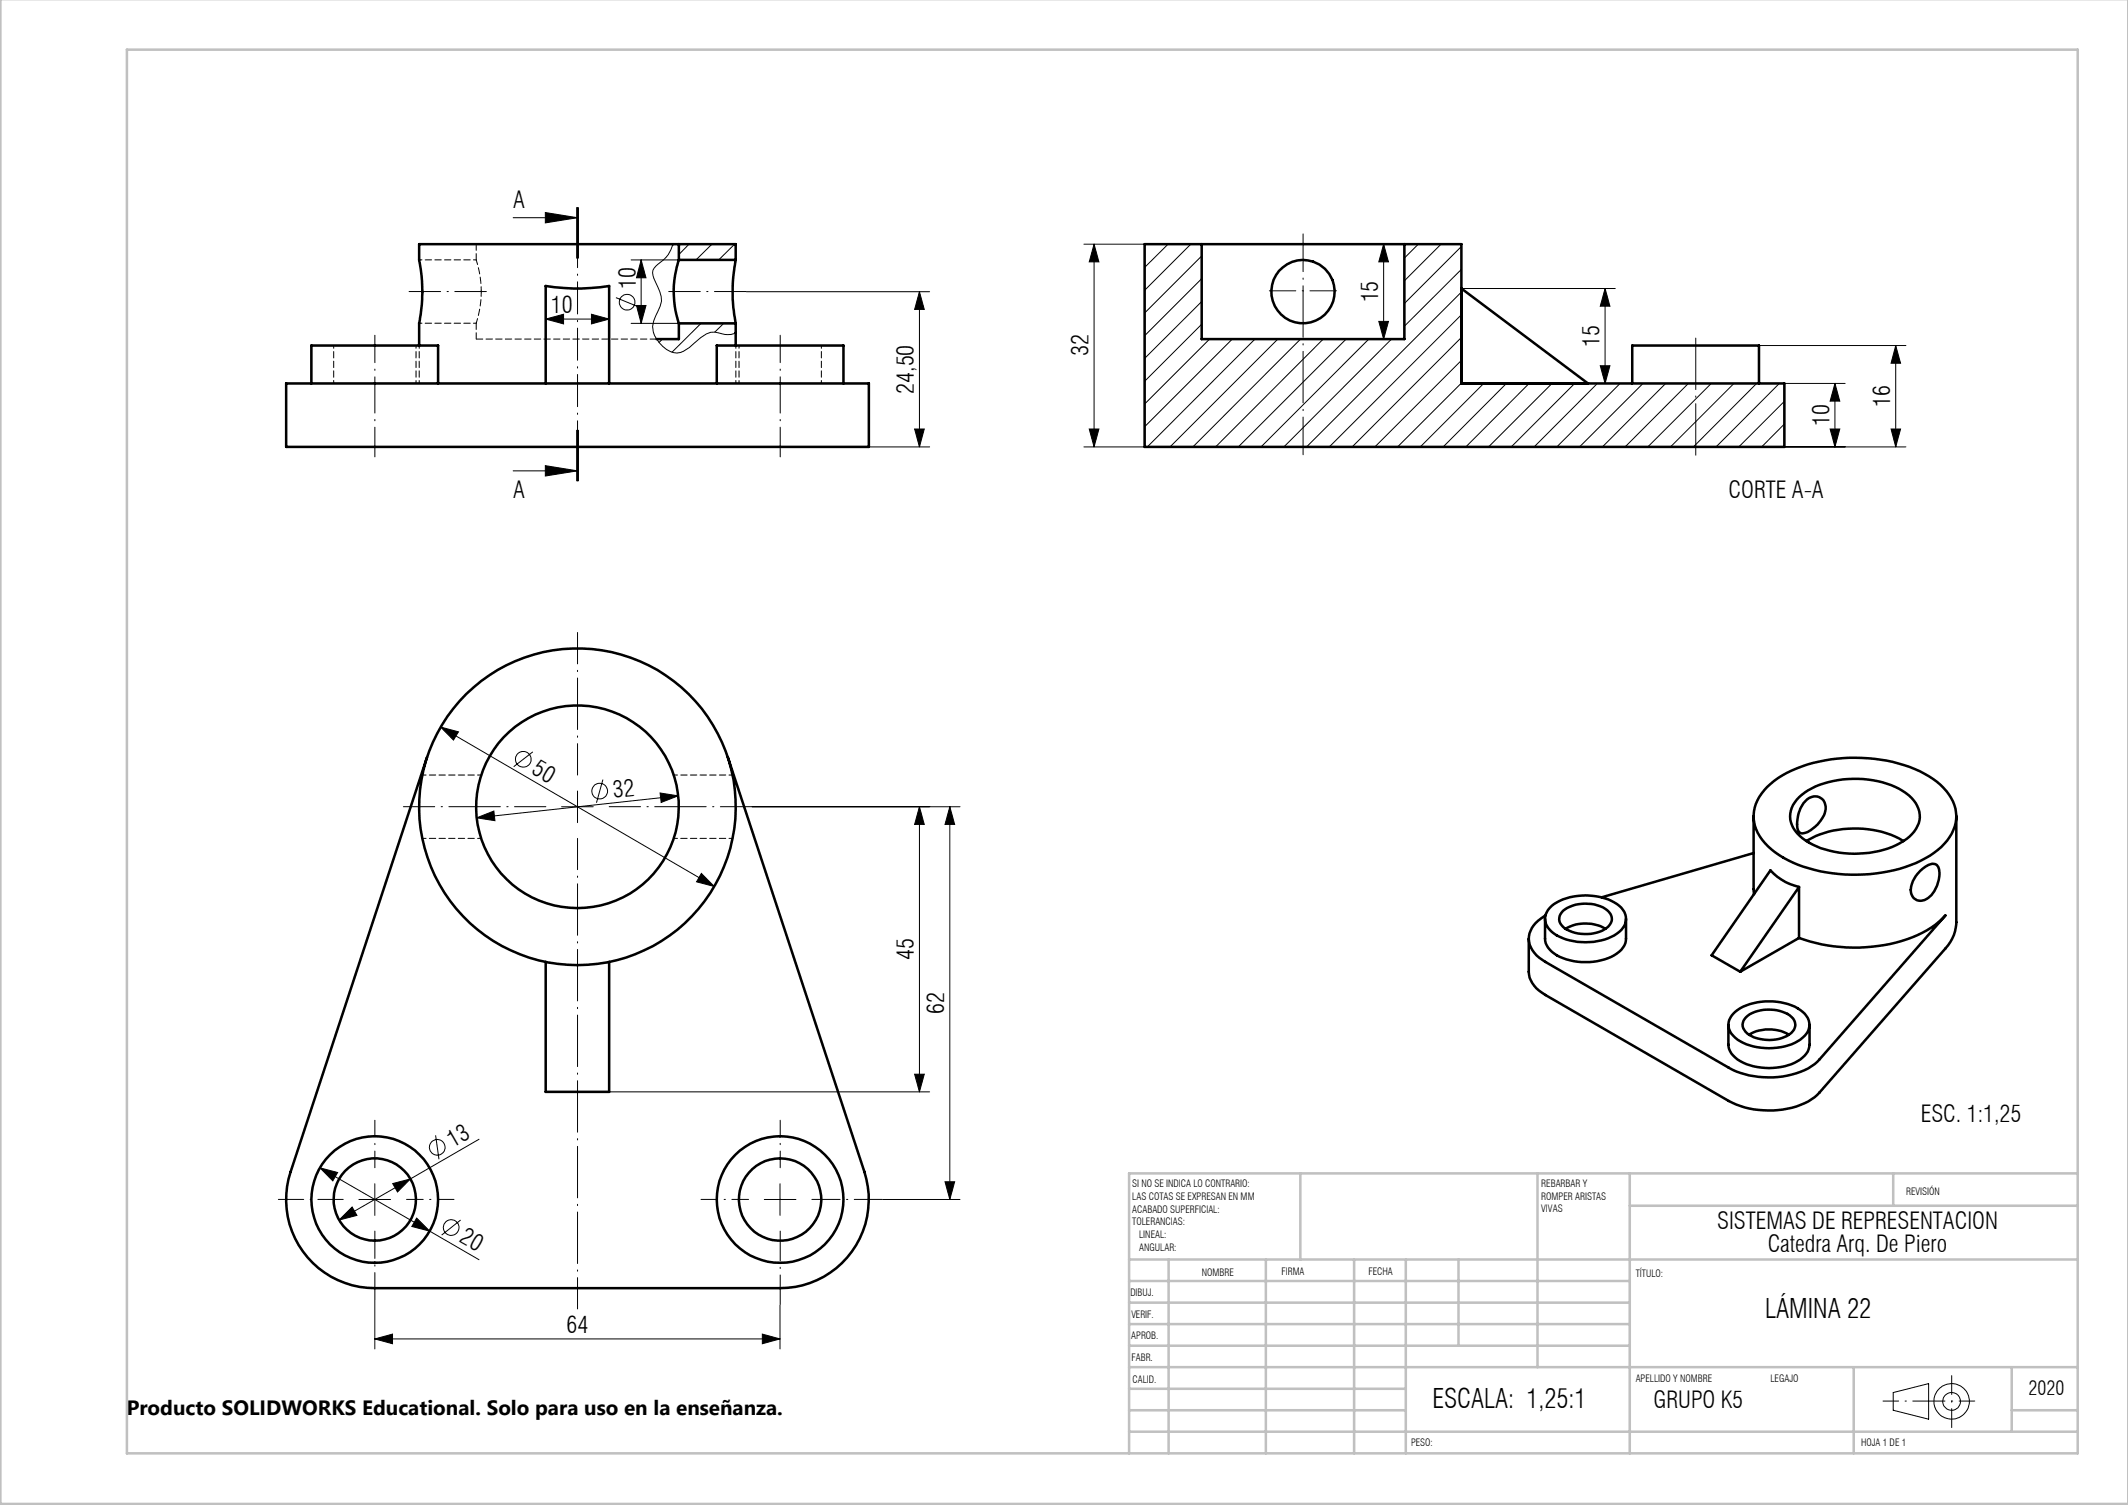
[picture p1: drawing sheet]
<svg xmlns="http://www.w3.org/2000/svg" width="420mm" height="297mm" viewBox="0 0 420 297" stroke-linecap="round" stroke-linejoin="round" font-family="sans-serif">
<g fill="none" stroke="#000" stroke-width=".2">
<path d="M101.3 43h12.7M107.6 41.9l6.4 1.1-6.4 1zM113.8 41v10M114 41v10M114.2 41v10M121.6 58.7l4.4 1.8M124.6 51.3h9.3M126.5 51.3v12.5M126.5 51.3l1 3.5h-1.9zM132.8 48.2a7.5 7.5 0 0 1-3.4 4.3 2.18 2.18 0 0 0-.1 3 8.8 8.8 0 0 1 1.3 3.9l-.3 1.1a14.3 14.3 0 0 0-1.5 3.9 5.8 5.8 0 0 0 4.8 5.3 5.4 5.4 0 0 0 3.5-2l1.2-1.1a3.6 3.6 0 0 1 4.2-.7 3.5 3.5 0 0 0 2.7-.2M136 48.2l-2 2M140.5 48.2l-3.1 3.1"/>
<path d="M145 48.2l-3.1 3.1M147.3 57.6h36.2M181.5 57.6v30.6M181.5 57.6l.9 3.5h-1.9zM213.9 48.2h11.9M215.9 48.2v40M215.9 48.2l1 3.5h-1.9zM226 48.2l-.1 .1M230.5 48.2l-4.6 4.6M235 48.2l-9.1 9.1M237.2 50.5l-11.3 11.3M237.2 55l-11.3 11.2"/>
<path d="M237.2 59.5l-11.3 11.2M273.1 48.2v18.7M273.1 48.2l.9 3.5h-1.9zM279.9 48.2l-2.7 2.7M284.4 48.2l-7.2 7.2M288.4 48.6l-11.2 11.3M288.4 53.2l-11.2 11.2M288.4 57.6l-30.5 30.6M288.5 56.9h30.3M316.8 56.9l.9 3.5h-1.9zM316.8 56.9v18.8M107.7 63l3.5-1v1.9z"/>
<path d="M107.7 63h12.5M116.7 62l3.5 1-3.5 .9zM124.6 63.8h9.3M125.6 60.3h1.9l-1 3.5zM130.7 66.9l-.6 .7M138.4 63.8l-5.8 5.7M142.8 63.8l-1.7 1.7M237.2 64l-11.3 11.2M238.7 66.9l-12.8 12.8M243.2 66.9l-17.3 17.3M247.7 66.9l-21.3 21.3M252.2 66.9l-21.3 21.3"/>
<path d="M256.7 66.9l-21.3 21.3M261.2 66.9l-21.3 21.3M265.7 66.9l-21.3 21.3M270.2 66.9l-21.3 21.3M272.1 63.4h1.9l-.9 3.5zM274.6 66.9l-21.2 21.3M288.4 62.1l-26 26.1M288.4 66.6l-21.5 21.6M288.4 71.1l-17 17.1M288.4 75.6l-12.6 12.6M292.8 75.7l-12.5 12.5M297.3 75.7l-12.5 12.5"/>
<path d="M301.8 75.7l-12.5 12.5M306.3 75.7l-12.5 12.5M310.8 75.7l-12.5 12.5M315.3 75.7l-12.5 12.5M315.8 72.2h1.9l-.9 3.5zM319.8 75.7l-12.5 12.5M324.3 75.7l-12.6 12.5M328.8 75.7l-12.5 12.5M333.2 75.7l-12.5 12.5M337.7 75.7l-12.5 12.5M342.2 75.7l-12.5 12.5M346.7 75.7l-12.5 12.5"/>
<path d="M347.3 68.2h28.9M351.2 75.7l-12.5 12.5M352.2 79.2l-9 9M352.3 75.7h11.9M362.2 75.7v12.5M362.2 75.7l.9 3.5h-1.9zM374.2 68.2v20M374.2 68.2l.9 3.5h-1.9zM101.3 92.9h12.7M107.6 91.9l6.4 1-6.4 1zM113.8 84.9v10M114 84.9v10"/>
<path d="M114.2 84.9v10zM154.1 88.2h29.4M180.5 84.7h1.9l-.9 3.5zM213.9 88.2h11.9M215 84.7h1.9l-1 3.5zM352.2 83.7l-4.5 4.5M352.3 88.2h23.9M361.2 84.7h1.9l-.9 3.5zM373.2 84.7h1.9l-.9 3.5zM87 143.5l54 31.4M87 143.5l3.5 .9-1 1.6zM105.2 148.4l-3.8 2.9"/>
<path d="M110.8 159.2h6.3M114 156.1v6.2M119 153.8l-1.3 4.6M130.3 156.5l3.5 .6-3.3 1.3zM133.8 157.1l-39.7 4.3M148.4 159.2h41.1M181.5 159.2v56.3M181.5 159.2l.9 3.5h-1.9zM187.5 159.2v77.5M187.5 159.2l.9 3.5h-1.9zM94.1 161.4l3.4-1.3 .2 1.9zM138.4 172.4l2.6 2.5-3.5-.9z"/>
<path d="M120.3 215.5h63.2M180.5 212h1.9l-.9 3.5zM63.1 230.5l31.4 18.1M63.1 230.5l3.5 .9-.9 1.6zM70.8 236.7h6.3M74 233.6v6.3M77.5 233.6l3.5-.9-2.5 2.5zM81 232.7l-14.1 8.1M86 224l.6 4.8M94.5 224.8l-13.5 7.9M150.8 236.7h6.3M154 233.6v6.3"/>
<path d="M174.3 236.7h15.2M186.5 233.2h1.9l-.9 3.5zM66.9 240.8l2.6-2.6 .9 1.7zM74 256.6v9.6M82.2 240.4l2.6 2.6-3.5-1zM90.9 240.8l-3.7 2.9M154 257.6v8.6M74 264.2l3.5-.9v1.9zM74 264.2h80M150.5 263.3l3.5 .9-3.5 1zM373.7 274.8l6.9-1.8v7.1l-6.9-1.8z"/>
<circle cx="123.8" cy="59.6" r="1.54"/>
<circle cx="103.3" cy="149.9" r="1.55"/>
<circle cx="118.4" cy="156.1" r="1.56"/>
<circle cx="86.3" cy="226.4" r="1.55"/>
<circle cx="89.1" cy="242.2" r="1.54"/>
<circle cx="385.2" cy="276.6" r="1.75"/>
<circle cx="385.2" cy="276.5" r="3.5"/>
</g>
<path d="M371.6 276.5h18.2" fill="none" stroke="#000" stroke-width=".2" stroke-dasharray="6.3 1.3 .3 1.3" stroke-dashoffset="3.3"/>
<path d="M385.2 271.5v10.2" fill="none" stroke="#000" stroke-width=".2" stroke-dasharray="6.3 1.3 .3 1.3" stroke-dashoffset="2.6"/>
<g fill="none" stroke="#c0c0c0" stroke-width=".5">
<path d="M.1 -.1v296.9h419.9M25 9.8h385.1v277h-385.1zM256.6 231.6v17M303.5 231.6v38.2M321.7 231.6v55.2M321.7 237.9h88.4M373.7 231.6v6.3M410.1 231.6h-187.3v55.2M222.8 248.6h187.3M222.8 257.1h98.9M222.8 252.8h98.9M230.6 248.6v38.2"/>
<path d="M249.8 248.6v38.2M267.3 248.6v38.2M277.5 248.6v38.2M287.9 248.6v17M222.8 265.6h98.9M222.8 261.3h98.9M222.8 278.3h54.7M222.8 274.1h54.7M222.8 269.8h187.3M365.9 269.8v17M397.1 278.3h13M397.1 269.8v12.7"/>
<path d="M222.8 282.5h187.3"/>
</g>
<path d="M107.7 159.2h-28.1M114 152.9v-28.1M120.2 159.2h28.2M114 165.4v92.9" fill="none" stroke="#000" stroke-width=".2" stroke-dasharray="10.2 1.3 .3 1.3" stroke-dashoffset="4"/>
<path d="M74 230.4v-9.3M80.2 236.7h9.4M147.7 236.7h-9.3M154 230.4v-9.3" fill="none" stroke="#000" stroke-width=".2" stroke-dasharray="10.2 1.3 .3 1.3" stroke-dashoffset="6.9"/>
<path d="M67.7 236.7h-12.8" fill="none" stroke="#000" stroke-width=".2" stroke-dasharray="10.2 1.3 .3 1.3" stroke-dashoffset="5.2"/>
<path d="M74 66.2v9.5M154 66.2v9.5M74 242.9v13.6" fill="none" stroke="#000" stroke-width=".2" stroke-dasharray="10.2 1.3 .3 1.3" stroke-dashoffset="4.8"/>
<path d="M74 75.7v14.5M154 75.7v14.5M154 242.9v14.6" fill="none" stroke="#000" stroke-width=".2" stroke-dasharray="10.2 1.3 .3 1.3" stroke-dashoffset="4.3"/>
<path d="M160.2 236.7h14" fill="none" stroke="#000" stroke-width=".2" stroke-dasharray="10.2 1.3 .3 1.3" stroke-dashoffset="4.6"/>
<path d="M114 41v53.9" fill="none" stroke="#000" stroke-width=".2" stroke-dasharray="6.3 1.3 .3 1.3" stroke-dashoffset="3.6"/>
<path d="M96 57.5h-15.3M132 57.5h15.2" fill="none" stroke="#000" stroke-width=".2" stroke-dasharray="10.2 1.3 .3 1.3" stroke-dashoffset="3.9"/>
<path d="M334.7 66.2v24.2" fill="none" stroke="#000" stroke-width=".2" stroke-dasharray="10.2 1.3 .3 1.3" stroke-dashoffset="-.6"/>
<path d="M257.2 46.2v43.5" fill="none" stroke="#000" stroke-width=".2" stroke-dasharray="10.2 1.3 .3 1.3" stroke-dashoffset="2.7"/>
<path d="M250.5 57.4h13.3" fill="none" stroke="#000" stroke-width=".2" stroke-dasharray="10.2 1.3 .3 1.3" stroke-dashoffset="4.9"/>
<g fill="#000">
<path d="M107.6 41.9l6.4 1.1-6.4 1zM107.6 91.9l6.4 1-6.4 1z"/>
<path d="M126.5 51.3l1 3.5h-1.9zM125.6 60.3h1.9l-1 3.5zM181.5 57.6l.9 3.5h-1.9zM180.5 84.7h1.9l-.9 3.5z"/>
<path d="M116.7 62l3.5 1-3.5 .9zM107.7 63l3.5-1v1.9z"/>
<path d="M94.1 161.4l3.6 .6-.2-1.9zM130.3 156.5l.2 1.9 3.3-1.3z"/>
<path d="M138.4 172.4l-.9 1.6 3.5 .9zM87 143.5l2.5 2.5 1-1.6z"/>
<path d="M180.5 212h1.9l-.9 3.5zM181.5 159.2l.9 3.5h-1.9zM186.5 233.2h1.9l-.9 3.5zM187.5 159.2l.9 3.5h-1.9zM361.2 84.7h1.9l-.9 3.5zM362.2 75.7l.9 3.5h-1.9zM272.1 63.4h1.9l-.9 3.5zM273.1 48.2l.9 3.5h-1.9zM373.2 84.7h1.9l-.9 3.5zM374.2 68.2l.9 3.5h-1.9zM215 84.7h1.9l-1 3.5zM215.9 48.2l1 3.5h-1.9zM315.8 72.2h1.9l-.9 3.5zM316.8 56.9l.9 3.5h-1.9z"/>
<path d="M63.1 230.5l2.6 2.5 .9-1.6zM82.2 240.4l-.9 1.6 3.5 1z"/>
<path d="M66.9 240.8l3.5-.9-.9-1.7zM77.5 233.6l1 1.6 2.5-2.5z"/>
<path d="M74 264.2l3.5-.9v1.9zM150.5 263.3l3.5 .9-3.5 1z"/>
</g>
<g fill="none" stroke="#000" stroke-width=".5">
<path d="M132.8 48.2h-50.1v3.1a30.7 30.7 0 0 1 0 12.4v4.5M132.9 48.2h1.1M134 51.3a19.7 19.7 0 0 0 0 12.5M134 48.2h11.2v3.1M134 48.2v3.1M134 51.3h11.2M145.2 51.3a34 34 0 0 0-.4 9.9l.4 2.6M237.2 48.2h40M237.2 48.2h-11.3v40h126.3v-12.5h-63.8v-27.5h-11.2M237.2 48.2v18.7h40v-18.7M288.4 56.9l25 18.8M56.5 75.7h115v12.5h-115z"/>
<path d="M61.5 75.7v-7.5h25v7.5M107.7 75.7v-19.3l1.8 .3a39 39 0 0 0 10.7-.3v19.3M134 63.8v3.1h-4.4M134 63.8h11.2M141.5 75.7v-7.5h25v7.5M145.2 63.8v4.4M322.2 75.7v-7.5h25v7.5M84.3 149.4l-26.9 81.8a17.5 17.5 0 0 0 16.6 23h80a17.5 17.5 0 0 0 16.6-23l-26.9-81.8M348.8 155.3a22.3 22.3 0 0 1 12.6-5.4 31.4 31.4 0 0 1 18.4 2.8 10.7 10.7 0 0 1 6.2 7.6 8.4 8.4 0 0 1-3.6 7.4 26.7 26.7 0 0 1-17.1 4.9 27.1 27.1 0 0 1-15-4.4 9.1 9.1 0 0 1-4.2-7.4 8.4 8.4 0 0 1 2.7-5.5zM355.1 157.3a15.7 15.7 0 0 1 10.6-3.6 16.4 16.4 0 0 1 11.6 3.7 4.9 4.9 0 0 1-.4 7.7 18.2 18.2 0 0 1-14.8 3 11.9 11.9 0 0 1-8.2-4.7 4.8 4.8 0 0 1 1.2-6.1zM356.6 157.8a2.18 2.18 0 0 1 2.7-.4 2.18 2.18 0 0 1 1 2.5 6.4 6.4 0 0 1-4.5 4.6 1.1 1.1 0 0 1-1.1-1.3 6.7 6.7 0 0 1 1.9-5.4zM305.9 179.1a11.1 11.1 0 0 1 10.1-2 6.3 6.3 0 0 1 4.8 3.3 3.3 3.3 0 0 1-1.7 3.9 12 12 0 0 1-12.8-.4 3.1 3.1 0 0 1-.4-4.8z"/>
<path d="M308.5 179.7a7.7 7.7 0 0 1 8.7-.1 2.12 2.12 0 0 1-.5 3.8 7.8 7.8 0 0 1-8.2-.5 2 2 0 0 1 0-3.2zM346.1 161.1l.1 15.4M346.1 168.3l-30 8.8M355.1 175a10.9 10.9 0 0 1-5.7-3.2l-11.6 16.7 5.7 3.3M355.1 175v10.1M355.1 175l-11.6 16.8M356.5 166a19.8 19.8 0 0 1 19.2 0M378.9 172a3.4 3.4 0 0 1 3.1-1.5 2.4 2.4 0 0 1 .7 2.9l-.1 .6a4.9 4.9 0 0 1-3.3 3.7 2.08 2.08 0 0 1-2-3 6.5 6.5 0 0 1 1.6-2.7zM386.1 161.1v20.9a7.7 7.7 0 0 1-2.1 5.2l-24.9 28.4a13.5 13.5 0 0 1-10.1 3.5 16.2 16.2 0 0 1-7.8-1.8l-36.2-20.9a5.6 5.6 0 0 1-3.3-4.6v-6.6M107.7 189.8v25.7h12.5v-25.7M304.9 181.3v3.9a4.7 4.7 0 0 0 3.6 3.9 11.9 11.9 0 0 0 11.1-1.3l.4-.4a3.2 3.2 0 0 0 .9-2.2v-3.9M305 180.7a5.3 5.3 0 0 0-3.2 5.2 6 6 0 0 0 3.2 3.9l36.2 20.9a17.3 17.3 0 0 0 16.3-.3l1.6-1.3 24.9-28.4a20.6 20.6 0 0 1-12.1 5.8 33.4 33.4 0 0 1-16.8-1.4"/>
<path d="M309 183.3a7.8 7.8 0 0 1 7.9 0M355.1 185.1l-11.6 6.7M341.1 202.2v4a4.8 4.8 0 0 0 3.6 3.8 12.5 12.5 0 0 0 10.6-.9l.9-.8a3.2 3.2 0 0 0 1-2.1v-4M342.1 200.1a10.5 10.5 0 0 1 8.6-2.4 7.8 7.8 0 0 1 6.1 3.2 3.3 3.3 0 0 1-1.5 4.3 12.2 12.2 0 0 1-12.4 0 3.5 3.5 0 0 1-1.6-3.9zM344.6 200.8a7.5 7.5 0 0 1 9-.1 2.05 2.05 0 0 1-.5 3.4 7.8 7.8 0 0 1-8.3-.2 2.02 2.02 0 0 1-.2-3.1zM345.2 204.2a8.1 8.1 0 0 1 7.9 0"/>
<circle cx="257.2" cy="57.6" r="6.2"/>
<circle cx="114" cy="159.2" r="31.2"/>
<circle cx="114" cy="159.2" r="20"/>
<circle cx="74" cy="236.7" r="8.1"/>
<circle cx="74" cy="236.7" r="12.5"/>
<circle cx="154" cy="236.7" r="12.5"/>
<circle cx="154" cy="236.7" r="8.1"/>
</g>
<path d="M83.4 57.5v.2M94 48.2v3.1M95 57.6v-.2M132.9 48.2h-.1M94 66.9h35.6M94 63.8v3.1" fill="none" stroke="#000" stroke-width=".2" stroke-dasharray="1.3 .6"/>
<path d="M94 51.3l.3 1.2a20.5 20.5 0 0 1 .7 5M95 57.5l-.2 3-.8 3.3" fill="none" stroke="#000" stroke-width=".2" stroke-dasharray="1.3 .6" stroke-dashoffset=".3"/>
<path d="M94 51.3h-11.3M65.9 68.2v7.5M82.1 75.7v-7.5M82.7 68.2v7.5M82.7 63.8h11.3M145.2 75.7v-7.5M145.9 68.2v7.5M162.1 75.7v-7.5" fill="none" stroke="#000" stroke-width=".2" stroke-dasharray="1.3 .6" stroke-dashoffset=".7"/>
<path d="M95 152.9h-11.6M144.6 152.9h-11.6M83.4 165.4h11.6M133 165.4h11.6" fill="none" stroke="#000" stroke-width=".2" stroke-dasharray="1.3 .6" stroke-dashoffset=".5"/>
<g font-size="5.3">
<text x="348.4" y="260.1">LÁMINA 22</text>
<text x="282.7" y="277.9">ESCALA: 1,25:1</text>
</g>
<g font-size="4.6">
<text x="101.3" y="41.1">A</text>
<text x="125.5" y="57.1" transform="rotate(-90 125.5 57.1)">10</text>
<text x="272" y="59.7" transform="rotate(-90 272 59.7)">15</text>
<text x="108.7" y="61.8">10</text>
<text x="214.8" y="70.3" transform="rotate(-90 214.8 70.3)">32</text>
<text x="315.7" y="68.4" transform="rotate(-90 315.7 68.4)">15</text>
<text x="180.4" y="77.7" transform="rotate(-90 180.4 77.7)">24,50</text>
<text x="373.1" y="80.3" transform="rotate(-90 373.1 80.3)">16</text>
<text x="361.1" y="84.1" transform="rotate(-90 361.1 84.1)">10</text>
<text x="101.3" y="98.2">A</text>
<text x="341.2" y="98.2">CORTE A-A</text>
<text x="104.7" y="152.6" transform="rotate(30 104.7 152.6)">50</text>
<text x="121.1" y="157.5" transform="rotate(-6 121.1 157.5)">32</text>
<text x="180.4" y="189.5" transform="rotate(-90 180.4 189.5)">45</text>
<text x="186.4" y="200.1" transform="rotate(-90 186.4 200.1)">62</text>
<text x="379.1" y="221.5">ESC. 1:1,25</text>
<text x="89.4" y="226.6" transform="rotate(-30 89.4 226.6)">13</text>
<text x="90.4" y="245" transform="rotate(30 90.4 245)">20</text>
<text x="338.9" y="242.5">SISTEMAS DE REPRESENTACION</text>
<text x="348.9" y="247.1">Catedra Arq. De Piero</text>
<text x="111.8" y="263.1">64</text>
<text x="326.3" y="277.9">GRUPO K5</text>
</g>
<text font-size="4.1" x="25" y="279.3">Producto SOLIDWORKS Educational. Solo para uso en la enseñanza.</text>
<text font-size="3.9" x="400.4" y="275.3">2020</text>
<g font-size="2">
<text x="223.5" y="234.3">SI NO SE INDICA LO CONTRARIO:</text>
<text x="223.5" y="236.8">LAS COTAS SE EXPRESAN EN MM</text>
<text x="223.5" y="239.3">ACABADO SUPERFICIAL:</text>
<text x="304.2" y="234.2">REBARBAR Y</text>
<text x="304.2" y="236.7">ROMPER ARISTAS</text>
<text x="304.2" y="239.2">VIVAS</text>
<text x="376.2" y="235.9">REVISIÓN</text>
<text x="223.5" y="241.8">TOLERANCIAS:</text>
<text x="224.8" y="244.3">LINEAL:</text>
<text x="224.8" y="246.8">ANGULAR:</text>
<text x="237.2" y="251.7">NOMBRE</text>
<text x="252.9" y="251.7">FIRMA</text>
<text x="270.1" y="251.7">FECHA</text>
<text x="322.8" y="252">TÍTULO:</text>
<text x="223.1" y="255.8">DIBUJ.</text>
<text x="223.3" y="260.1">VERIF.</text>
<text x="223.3" y="264.2">APROB.</text>
<text x="223.3" y="268.5">FABR.</text>
<text x="223.6" y="272.9">CALID.</text>
<text x="322.8" y="272.8">APELLIDO Y NOMBRE</text>
<text x="349.4" y="272.8">LEGAJO</text>
<text x="278.5" y="285.3">PESO:</text>
<text x="367.3" y="285.3">HOJA 1 DE 1</text>
</g>
</svg>
